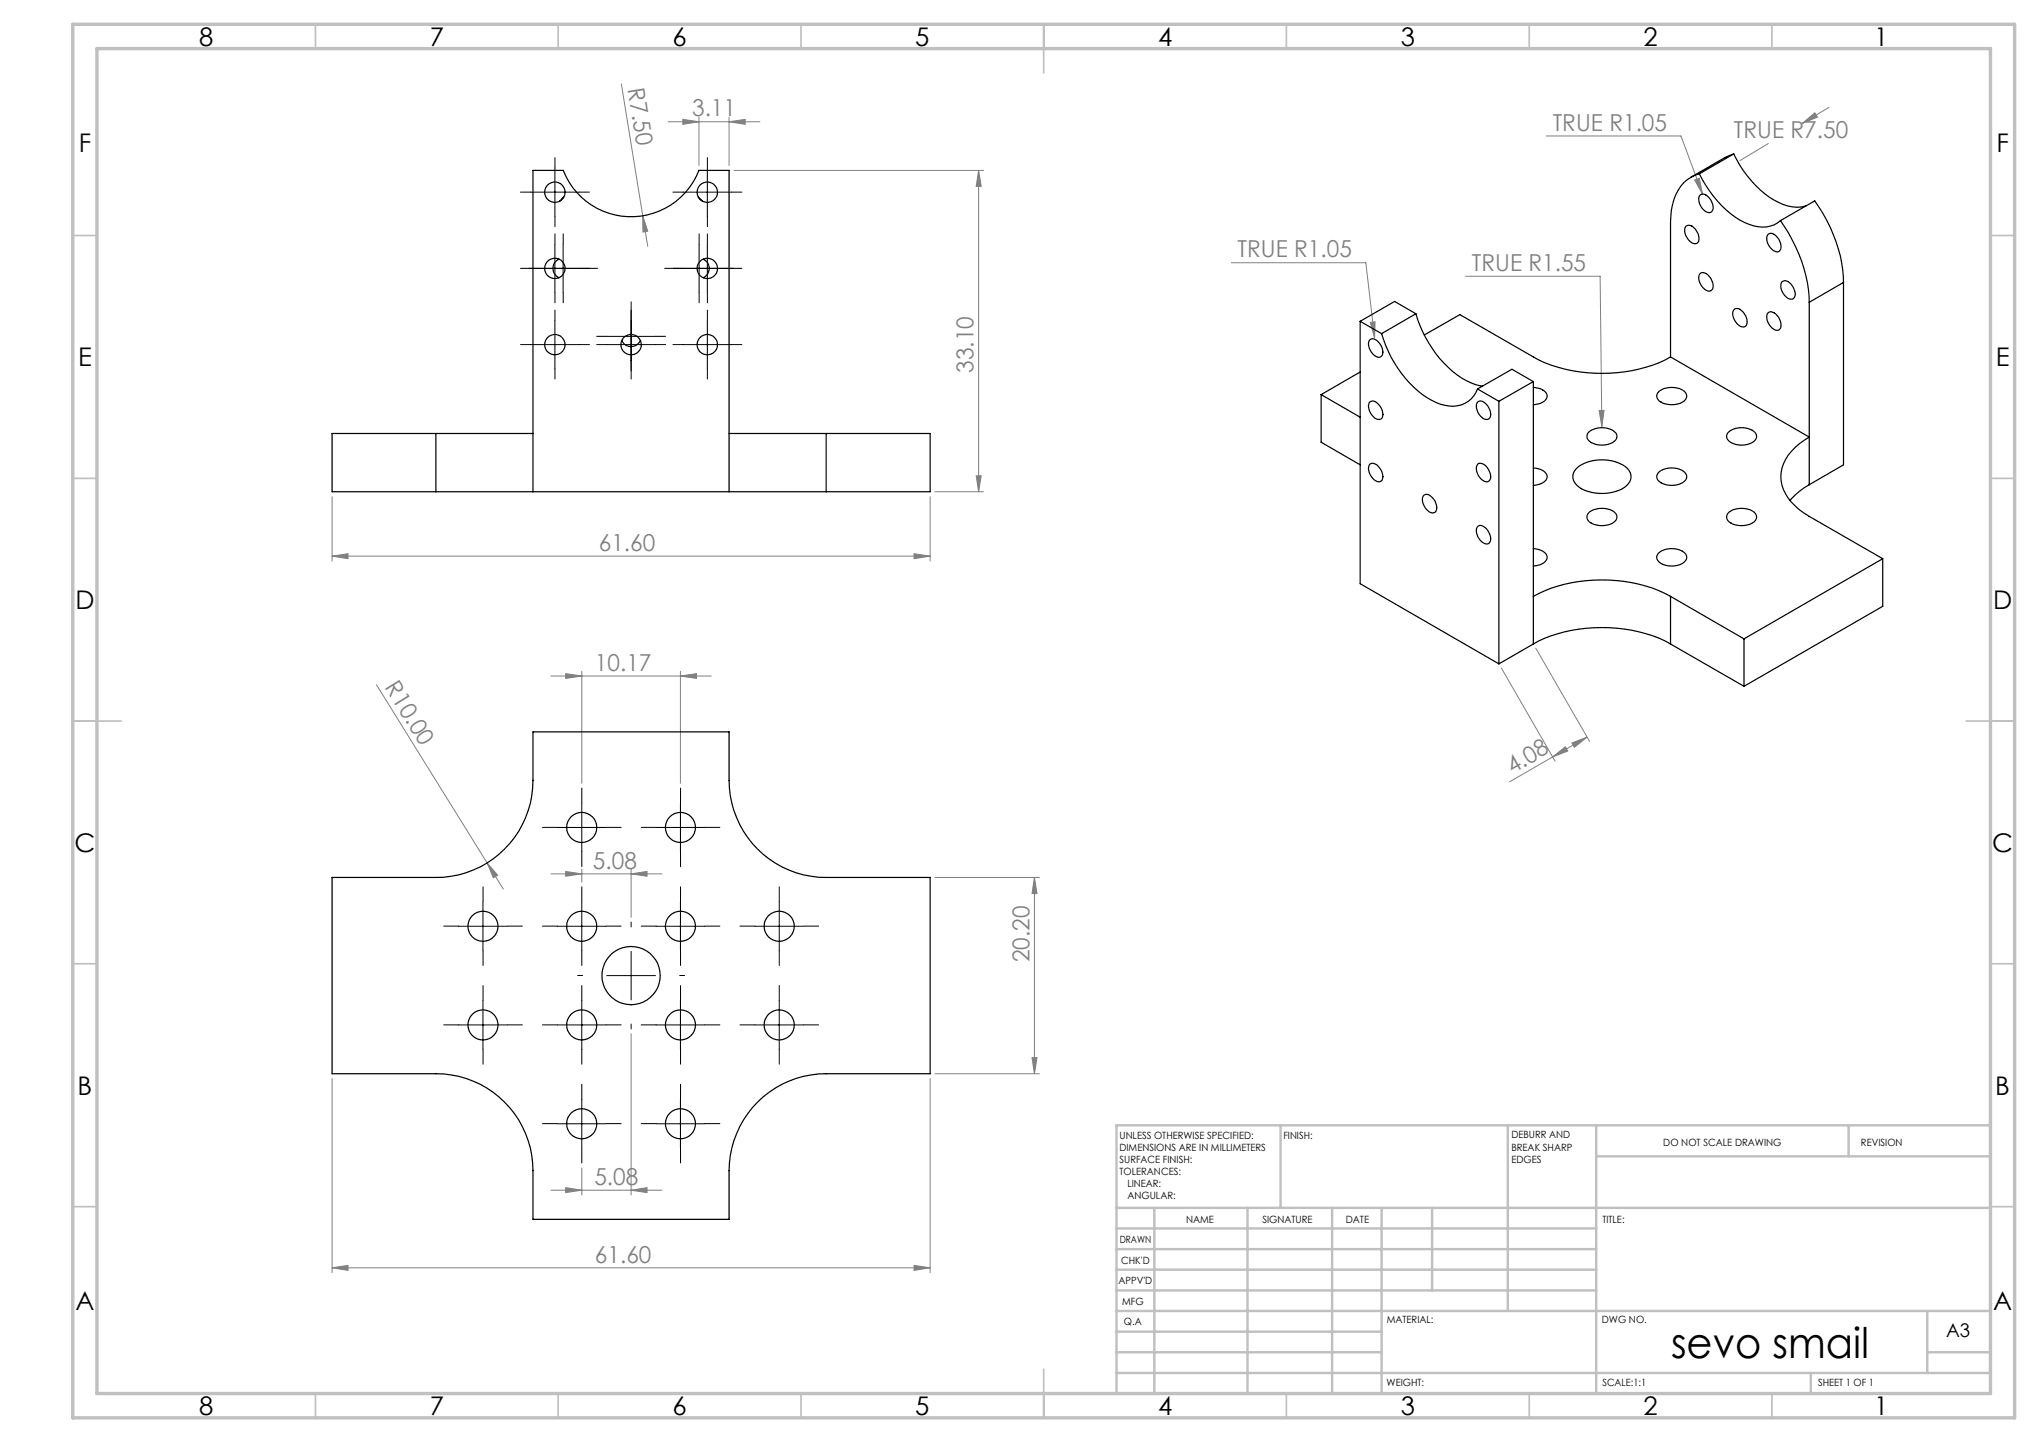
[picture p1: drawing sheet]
<svg xmlns="http://www.w3.org/2000/svg" width="420mm" height="297mm" viewBox="0 0 420 297" stroke-linecap="round" stroke-linejoin="round" font-family="sans-serif">
<g fill="none" stroke="#808080" stroke-width=".21">
<path d="M128 17.3l4.4 27.1M137.6 25.1h18.9M140.7 24.6l3.3 .5-3.3 .5zM144 24.1v10M150.2 25.1l3.3-.5v1zM150.2 24.1v10M151.2 35.1h51.4M201.6 35.1l.5 3.3h-1zM201.6 35.1v66.2M318.5 28h27.8l4.4 12M349.1 37.1l.9-.4 .7 3.3zM364.2 29.6l-5.8 3.5"/>
<path d="M371.3 25.4l2.5-2.2 .6 .9zM371.3 25.4h.1M376.7 22.1l-5.4 3.3M132.4 44.4l1 3.2-1 .2zM132.4 44.4l1 6.3M253.6 54.1h27.7l1.8 15.5M301.9 56.9h27.7l.4 30.9M282.3 66.4l.9-.1-.1 3.3zM201.1 98h1l-.5 3.3zM329.4 84.6l1-.1-.4 3.3zM68.4 114.5l3.3-.5v1.1zM68.4 102.3v13.3"/>
<path d="M68.4 114.5h123.2M188.3 114l3.3 .5-3.3 .6zM191.6 102.3v13.3M192.6 101.3h10M113.5 139.2h33M116.5 138.7l3.3 .5-3.3 .5zM119.8 138.3v23M140.2 139.2l3.3-.5v1zM140.2 138.3v23M309.2 137.6l11.1 19.2M316.3 133.5l11.1 19.2M77.5 141l26.2 42.1"/>
<path d="M319.8 155.9l2.6-2.1 .5 .9zM319.8 155.9l-8.9 5.1M323.8 153l3.1-1.2-2.6 2.1zM326.9 151.8l-7.1 4.1M100.3 177.7l2.2 2.6-.9 .5zM113.5 180h22.8M116.5 179.5l3.3 .5-3.3 .5zM119.8 179v2.7M130 180l3.3-.5v1zM130 179v9.9M192.6 180.7h21.5M213.1 180.7l.5 3.3h-1z"/>
<path d="M213.1 180.7v40.5M130 212.9v33.2M212.6 217.8h1l-.5 3.4zM68.4 222.1v40M191.6 222.1v40M192.6 221.2h21.5M113.5 245.1h22.8M116.5 244.6l3.3 .5-3.3 .5zM119.8 240.6v5.5M130 245.1l3.3-.5v1zM68.4 261.1l3.3-.5v1.1zM68.4 261.1h123.2"/>
<path d="M188.3 260.6l3.3 .5-3.3 .6z"/>
</g>
<g fill="none" stroke="#000" stroke-width=".21" stroke-dasharray="15.2 1.3 1.3 1.3">
<path d="M109.3 39.6h-2.1M114.3 34.6v-2.1M119.3 39.6h2.1M140.7 39.6h-2.1M145.7 34.6v-2.1M150.7 39.6h2.1M109.3 55.3h-2.1M111 55.3h-2.1M114.3 44.6v2.1M114.3 50.3v-2.1M116 50.3v-2.1M119.3 55.3h2.1"/>
<path d="M121 55.3h2.1M139 55.3h-2.1M140.7 55.3h-2.1M144 50.3v-2.1M145.7 50.3v-2.1M145.7 44.6v2.1M149 55.3h2.1M150.7 55.3h2.1M109.3 71h-2.1M114.3 60.3v2.1M114.3 66v-2.1M114.3 76v2.1"/>
<path d="M116 60.3v2.1M119.3 71h2.1M125 71h-2.1M125 69.3h-2.1M130 66v-2.1M130 76v2.1M130 64.3v-2.1M130 74.3v2.1M135 71h2.1M135 69.3h2.1M140.7 71h-2.1M144 60.3v2.1"/>
<path d="M145.7 60.3v2.1M145.7 66v-2.1M145.7 76v2.1M150.7 71h2.1M114.8 170.4h-3.1M119.8 165.4v-3.1M119.8 175.4v3.1M124.8 170.4h3.1M135.2 170.4h-3.1M140.2 165.4v-3.1M140.2 175.4v3.1M145.2 170.4h3.1"/>
<path d="M94.5 190.8h-3.1M99.5 185.8v-3.1M99.5 195.8v3.1M104.5 190.8h3.1M114.8 190.8h-3.1M119.8 185.8v-3.1M119.8 195.8v3.1M124.8 190.8h3.1M130 190.9v-1M135.2 190.8h-3.1M140.2 185.8v-3.1M140.2 195.8v3.1"/>
<path d="M145.2 190.8h3.1M155.5 190.8h-3.1M160.5 185.8v-3.1M160.5 195.8v3.1M165.5 190.8h3.1M94.5 211.1h-3.1M99.5 206.1v-3.1M99.5 216.1v3.1M104.5 211.1h3.1M114.8 211.1h-3.1M119.8 206.1v-3.1M119.8 216.1v3.1"/>
<path d="M120 200.9h-1M124.8 211.1h3.1M130 210.9v1M135.2 211.1h-3.1M140 200.9h1M140.2 206.1v-3.1M140.2 216.1v3.1M145.2 211.1h3.1M155.5 211.1h-3.1M160.5 206.1v-3.1M160.5 216.1v3.1M165.5 211.1h3.1"/>
<path d="M114.8 231.4h-3.1M119.8 226.4v-3.1M119.8 236.4v3.1M124.8 231.4h3.1M135.2 231.4h-3.1M140.2 226.4v-3.1M140.2 236.4v3.1M145.2 231.4h3.1"/>
</g>
<g fill="none" stroke="#000" stroke-width=".21">
<path d="M109.3 39.6h10M114.3 34.6v10M140.7 39.6h10M145.7 34.6v10M109.3 55.3h11.7M114.3 50.3v10M116 50.3v10M139 55.3h11.7M144 50.3v10M145.7 50.3v10M109.3 71h10M114.3 66v10"/>
<path d="M125 71h10M125 69.3h10M130 64.3v11.7M140.7 71h10M145.7 66v10M114.8 170.4h10M119.8 165.4v10M135.1 170.4h10.1M140.2 165.4v10M94.5 190.8h10M99.5 185.8v10M114.8 190.8h10"/>
<path d="M119.8 185.8v10M130 195.9v10M135.1 190.8h10.1M140.2 185.8v10M155.5 190.8h10M160.5 185.8v10M94.5 211.1h10M99.5 206.1v10M114.8 211.1h10M119.8 206.1v10M125 200.9h10M135.1 211.1h10.1"/>
<path d="M140.2 206.1v10M155.5 211.1h10M160.5 206.1v10M114.8 231.5h10M119.8 226.4v10M135.1 231.5h10.1M140.2 226.4v10"/>
</g>
<g fill="none" stroke="#c0c0c0" stroke-width=".35">
<path d="M65 5v5M115 5v5M165 5v5M215 5v10M265 5v5M315 5v5M365 5v5M15 48.5h5M410 48.5h5M15 98.5h5M410 98.5h5M15 148.5h10"/>
<path d="M405 148.5h10M15 198.5h5M410 198.5h5M15 248.5h5M410 248.5h5M65 287v5M115 287v5M165 287v5M215 282v10M265 287v5M315 287v5M365 287v5"/>
</g>
<g fill="none" stroke="#c0c0c0" stroke-width=".5">
<path d="M263.8 231.8v17M310.6 231.8v38.2M328.8 231.8v55.2M328.8 238.2h81.2M380.8 231.8v6.4M410 231.8h-180v55.2M230 248.8h180M230 257.3h98.8M230 253h98.8M237.8 248.8v38.2M257 248.8v38.2M274.4 248.8v38.2"/>
<path d="M284.6 248.8v38.2M295 248.8v17M230 265.8h98.8M230 261.5h98.8M230 278.5h54.6M230 274.3h54.6M230 270h180M397 278.5h13M397 270v12.8M230 282.8h180M373 282.8v4.2"/>
</g>
<path d="M15 5h400v287h-400zM20 10h390v277h-390z" fill="none" stroke="#c0c0c0" stroke-width=".7"/>
<g fill="#808080">
<path d="M132.4 44.4l1 3.2-1 .2z"/>
<path d="M100.3 177.7l2.2 2.6-.9 .5z"/>
<path d="M150.2 25.1l3.3-.5v1zM140.7 24.6l3.3 .5-3.3 .5zM188.3 114l3.3 .5-3.3 .6zM68.4 114.5l3.3-.5v1.1zM130 180l3.3-.5v1zM116.5 179.5l3.3 .5-3.3 .5zM130 245.1l3.3-.5v1zM116.5 244.6l3.3 .5-3.3 .5z"/>
<path d="M282.3 66.4l.8 3.2 .1-3.3zM329.4 84.6l.6 3.2 .4-3.3zM349.1 37.1l1.6 2.9-.7-3.3zM371.3 25.4l3.1-1.3-.6-.9zM116.5 138.7l3.3 .5-3.3 .5zM140.2 139.2l3.3-.5v1zM68.4 261.1l3.3-.5v1.1zM188.3 260.6l3.3 .5-3.3 .6z"/>
<path d="M323.8 153l3.1-1.2-2.6 2.1zM319.8 155.9l2.6-2.1 .5 .9z"/>
<path d="M201.1 98h1l-.5 3.3zM201.6 35.1l.5 3.3h-1z"/>
<path d="M212.6 217.8h1l-.5 3.4zM213.1 180.7l.5 3.3h-1z"/>
</g>
<g fill="none" stroke="#000" stroke-width=".25">
<path d="M350 35.8a7.7 7.7 0 0 0-5.5 6.3l-.2 1.2-.2 2.5v27.7M350 35.8a22.2 22.2 0 0 0 9.3 10 6.6 6.6 0 0 0 7.4-.4M357.1 31.7a20.7 20.7 0 0 0 10.3 10.5 6.9 6.9 0 0 0 4.6 .2M357.1 31.7l-1.7 .7-7.1 4.1M357.1 31.7l-7.1 4.1M115.1 53.4a2.1 2.1 0 0 0-1.2 1.9 2.1 2.1 0 0 0 1.2 1.9M116.1 40.6l-.8 .8M143.8 40.6l.9 .8M144.9 53.4a2.1 2.1 0 0 1 1.2 1.9 2.1 2.1 0 0 1-1.2 1.9M347.3 46.6a1.36 1.36 0 0 1 1.9 .6l.3 .4a2.19 2.19 0 0 1 .2 2.4 1.36 1.36 0 0 1-1.9-.6l-.3-.4a2.19 2.19 0 0 1-.2-2.4zM350.2 40.2a1.28 1.28 0 0 1 1.9 .6l.5 .8a1.38 1.38 0 0 1-.5 2.2 2.73 2.73 0 0 1-1.9-3.6zM350.2 56.4a1.35 1.35 0 0 1 1.9 .5l.5 .9a1.36 1.36 0 0 1-.5 2.2 2.73 2.73 0 0 1-1.9-3.6z"/>
<path d="M364.2 48.3a1.28 1.28 0 0 1 1.9 .6 2.12 2.12 0 0 1 .3 2.9 2.45 2.45 0 0 1-2.5-2.5l.1-.7zM366.7 45.4a30.4 30.4 0 0 1 6 16.9M366.7 45.4l7.1-4a30.1 30.1 0 0 1 5.9 16.8M367.1 58a1.35 1.35 0 0 1 1.9 .6l.5 .8a1.58 1.58 0 0 1-.2 2.2 2.53 2.53 0 0 1-2.5-2.5l.1-.8zM379.7 58.2l-7 4.1M379.7 58.2v37.5l-7 4.1M128.1 70.1a2.09 2.09 0 0 0 1.9 1.3 2.09 2.09 0 0 0 1.9-1.3M280.2 66.2l4.4 2.5M280.2 66.2v54l28.6 16.5M280.2 76.6l-8.1 4.7M282 70.1a1.15 1.15 0 0 1 1.9 .3 2.37 2.37 0 0 1 .6 3 1.55 1.55 0 0 1-2-.8l-.5-.9a1.85 1.85 0 0 1 0-1.6zM284.6 68.7a23.2 23.2 0 0 0 10.4 13.8 7.1 7.1 0 0 0 7.4 .2 5.5 5.5 0 0 0 1.9-2.6"/>
<path d="M291.6 64.6a23.2 23.2 0 0 0 10.4 13.8 8.8 8.8 0 0 0 3.4 1.1M291.6 64.6l-7 4.1M291.6 64.6l-4.3-2.5-7.1 4.1M293.4 69l7.3-4.2 15.1 8.7a31.1 31.1 0 0 0 21.8 2.5 22.9 22.9 0 0 0 6.5-2.5M315.8 79.8a2.69 2.69 0 0 1 2.9 1.8 2.72 2.72 0 0 1-2.9 1.8M315.8 78.6l-7 4.1M315.8 78.6v54M315.8 78.6l-4.4-2.5-7.1 4M344.1 73.5l28.6 16.5a10.8 10.8 0 0 0-5.8 7.3 8.4 8.4 0 0 0 3.7 7.7l2.1 1.4 15.1 8.7M357.2 63.7a1.36 1.36 0 0 1 1.9 .6l.3 .4a2.19 2.19 0 0 1 .2 2.4 1.35 1.35 0 0 1-1.9-.5l-.5-.9a1.86 1.86 0 0 1 0-2zM364.2 64.4a1.35 1.35 0 0 1 1.9 .6l.7 1.3a1.14 1.14 0 0 1-.7 1.7 2.73 2.73 0 0 1-1.9-3.6zM372.7 62.3v37.5"/>
<path d="M89.8 89.3h20M89.8 89.3h-21.4v12h21.4M89.8 89.3v12M150.2 89.3h20M170.2 89.3h21.4v12h-21.4M170.2 89.3v12M272.1 81.3l8.1 4.6M272.1 81.3v9.8l8.1 4.6M282 82.9a1.13 1.13 0 0 1 1.9 .3 2.36 2.36 0 0 1 .6 3.1 1.55 1.55 0 0 1-2-.9l-.5-.9a1.85 1.85 0 0 1 0-1.6zM282.3 95.5a1.82 1.82 0 0 1 2.2 1.3l.2 .5a1.23 1.23 0 0 1-.8 1.9 2.86 2.86 0 0 1-1.9-3.4zM304.3 80.1l4.5 2.6M304.4 95.5a1.8 1.8 0 0 1 2.3 1.3 1.65 1.65 0 0 1-.3 2.4 2.69 2.69 0 0 1-2.1-3.4z"/>
<path d="M304.4 82.7a1.58 1.58 0 0 1 2 .9l.3 .4a1.63 1.63 0 0 1-.3 2.4 2.66 2.66 0 0 1-2.3-2.8v-.3zM308.8 82.7v54M315.8 96.4a2.62 2.62 0 0 1 2.9 1.8 2.69 2.69 0 0 1-2.9 1.8M324.7 96.5a8.6 8.6 0 0 1 10.5 0 2.37 2.37 0 0 1-.4 3.8 9.1 9.1 0 0 1-9.6 0 2.37 2.37 0 0 1-.5-3.8zM327.1 89.2a4.3 4.3 0 0 1 5.7 0 1.32 1.32 0 0 1-.6 2 4.4 4.4 0 0 1-5.1-.6 1.22 1.22 0 0 1 0-1.4zM341.8 97.2a4.3 4.3 0 0 1 5.4 .3 1.29 1.29 0 0 1-.7 1.9 4.4 4.4 0 0 1-5-.5 1.16 1.16 0 0 1 .3-1.7zM341.8 80.6a4.4 4.4 0 0 1 5.4 .3 1.29 1.29 0 0 1-.7 1.9 4.4 4.4 0 0 1-5-.5 1.16 1.16 0 0 1 .3-1.7zM355.9 89.2a4.3 4.3 0 0 1 5.7 0 1.44 1.44 0 0 1-1.1 2.2 4.3 4.3 0 0 1-4.6-.8 1.08 1.08 0 0 1 0-1.4zM372.7 99.8a14 14 0 0 0-4 3.3M89.8 101.3h20M109.8 101.3v-66.2h6.2a15 15 0 0 0 14 9.5 15 15 0 0 0 14-9.5h6.2v66.2M109.8 101.3h40.4"/>
<path d="M150.2 101.3h20M293.2 102.2a1.13 1.13 0 0 1 1.8 .2 2.36 2.36 0 0 1 .6 3.1 1.58 1.58 0 0 1-2-.8l-.2-.5a2.23 2.23 0 0 1-.2-2zM304.4 108.4a1.72 1.72 0 0 1 2.3 1.2 1.65 1.65 0 0 1-.3 2.4 2.69 2.69 0 0 1-2.1-3.4zM315.8 113a2.69 2.69 0 0 1 2.9 1.8 2.62 2.62 0 0 1-2.9 1.8M327.4 105.5a4.5 4.5 0 0 1 5.4 .3 1.29 1.29 0 0 1-.6 1.9 4.5 4.5 0 0 1-5.1-.5 1.25 1.25 0 0 1 .3-1.7zM341.8 113.8a4.4 4.4 0 0 1 5.4 .3 1.44 1.44 0 0 1-1.1 2.2 4.3 4.3 0 0 1-4.6-.8 1.12 1.12 0 0 1 .3-1.7zM356.2 105.5a4.4 4.4 0 0 1 5.4 .3 1.29 1.29 0 0 1-.7 1.9 4.4 4.4 0 0 1-5-.5 1.16 1.16 0 0 1 .3-1.7zM387.8 115.1l-28.6 16.5M387.8 115.1v9.8l-28.6 16.5M315.8 122.8a31.1 31.1 0 0 1 21.8-2.5 22.9 22.9 0 0 1 6.5 2.5M315.8 132.6a31.1 31.1 0 0 1 21.8-2.5 22.9 22.9 0 0 1 6.5 2.5M315.8 132.6l-7 4.1"/>
<path d="M344.1 122.8l15.1 8.8M344.1 122.8v9.8M344.1 132.6l15.1 8.8M359.2 131.6v9.8M68.4 180.7h21.4a20 20 0 0 0 20-20v-10h40.4v10a20 20 0 0 0 20 20h21.4v40.5h-21.4a20 20 0 0 0-20 19.9v10h-40.4v-10a20 20 0 0 0-20-19.9h-21.4z"/>
<circle cx="114.3" cy="39.6" r="2.09"/>
<circle cx="145.7" cy="39.6" r="2.09"/>
<circle cx="114.3" cy="55.3" r="2.09"/>
<circle cx="145.7" cy="55.3" r="2.09"/>
<circle cx="114.3" cy="71" r="2.09"/>
<circle cx="130" cy="71" r="2.09"/>
<circle cx="145.7" cy="71" r="2.09"/>
<circle cx="119.8" cy="170.4" r="3.1"/>
<circle cx="140.2" cy="170.4" r="3.1"/>
<circle cx="99.5" cy="190.8" r="3.1"/>
<circle cx="119.8" cy="190.8" r="3.1"/>
<circle cx="140.2" cy="190.8" r="3.1"/>
<circle cx="160.5" cy="190.8" r="3.1"/>
<circle cx="99.5" cy="211.1" r="3.1"/>
<circle cx="119.8" cy="211.1" r="3.1"/>
<circle cx="130" cy="200.9" r="6"/>
<circle cx="140.1" cy="211.1" r="3.1"/>
<circle cx="160.5" cy="211.1" r="3.1"/>
<circle cx="119.8" cy="231.5" r="3.1"/>
<circle cx="140.2" cy="231.5" r="3.1"/>
</g>
<text font-size="8.7" x="344.2" y="279.6">sevo smail</text>
<g font-size="5.3">
<text x="41" y="9.5">8</text>
<text x="88.5" y="9.5">7</text>
<text x="138.5" y="9.5">6</text>
<text x="188.5" y="9.5">5</text>
<text x="238.5" y="9.5">4</text>
<text x="288.5" y="9.5">3</text>
<text x="338.5" y="9.5">2</text>
<text x="386" y="9.5">1</text>
<text x="16.2" y="31.2">F</text>
<text x="411.2" y="31.2">F</text>
<text x="16.1" y="75.5">E</text>
<text x="411.1" y="75.5">E</text>
<text x="15.5" y="125.5">D</text>
<text x="410.5" y="125.5">D</text>
<text x="15.4" y="175.5">C</text>
<text x="410.4" y="175.5">C</text>
<text x="16" y="225.5">B</text>
<text x="411" y="225.5">B</text>
<text x="15.5" y="269.7">A</text>
<text x="410.5" y="269.7">A</text>
<text x="41" y="291.5">8</text>
<text x="88.5" y="291.5">7</text>
<text x="138.5" y="291.5">6</text>
<text x="188.5" y="291.5">5</text>
<text x="238.5" y="291.5">4</text>
<text x="288.5" y="291.5">3</text>
<text x="338.5" y="291.5">2</text>
<text x="386" y="291.5">1</text>
</g>
<g font-size="4.8" fill="#808080">
<text x="129.3" y="18.4" transform="rotate(81 129.3 18.4)">R7.50</text>
<text x="142.6" y="24">3.11</text>
<text x="319.8" y="26.9">TRUE R1.05</text>
<text x="357.1" y="28.5">TRUE R7.50</text>
<text x="254.9" y="53">TRUE R1.05</text>
<text x="303.2" y="55.8">TRUE R1.55</text>
<text x="200.5" y="76.7" transform="rotate(-90 200.5 76.7)">33.10</text>
<text x="123.3" y="113.5">61.60</text>
<text x="79.1" y="141.6" transform="rotate(58 79.1 141.6)">R10.00</text>
<text x="122.6" y="138.1">10.17</text>
<text x="311.5" y="159.4" transform="rotate(-30 311.5 159.4)">4.08</text>
<text x="122.1" y="178.9">5.08</text>
<text x="212" y="198.2" transform="rotate(-90 212 198.2)">20.20</text>
<text x="122.4" y="244">5.08</text>
<text x="122.6" y="260">61.60</text>
</g>
<text font-size="3.9" x="400.9" y="275.5">A3</text>
<g font-size="2.1">
<text x="230.6" y="234.6">UNLESS OTHERWISE SPECIFIED:</text>
<text x="230.6" y="237.1">DIMENSIONS ARE IN MILLIMETERS</text>
<text x="230.6" y="239.5">SURFACE FINISH:</text>
<text x="264.4" y="234.5">FINISH:</text>
<text x="311.3" y="234.5">DEBURR AND</text>
<text x="311.3" y="237">BREAK SHARP</text>
<text x="311.3" y="239.5">EDGES</text>
<text x="342.6" y="235.9">DO NOT SCALE DRAWING</text>
<text x="383.3" y="236.1">REVISION</text>
<text x="230.6" y="242">TOLERANCES:</text>
<text x="232.2" y="244.5">LINEAR:</text>
<text x="232.2" y="247">ANGULAR:</text>
<text x="244.3" y="252">NAME</text>
<text x="260" y="251.9">SIGNATURE</text>
<text x="277.2" y="251.9">DATE</text>
<text x="330.1" y="251.9">TITLE:</text>
<text x="230.6" y="256.1">DRAWN</text>
<text x="230.9" y="260.3">CHK'D</text>
<text x="230.4" y="264.4">APPV'D</text>
<text x="231.1" y="268.8">MFG</text>
<text x="231.5" y="273">Q.A</text>
<text x="285.6" y="272.5">MATERIAL:</text>
<text x="330" y="272.5">DWG NO.</text>
<text x="285.6" y="285.5">WEIGHT:</text>
<text x="330.1" y="285.6">SCALE:1:1</text>
<text x="374.5" y="285.6">SHEET 1 OF 1</text>
</g>
</svg>
